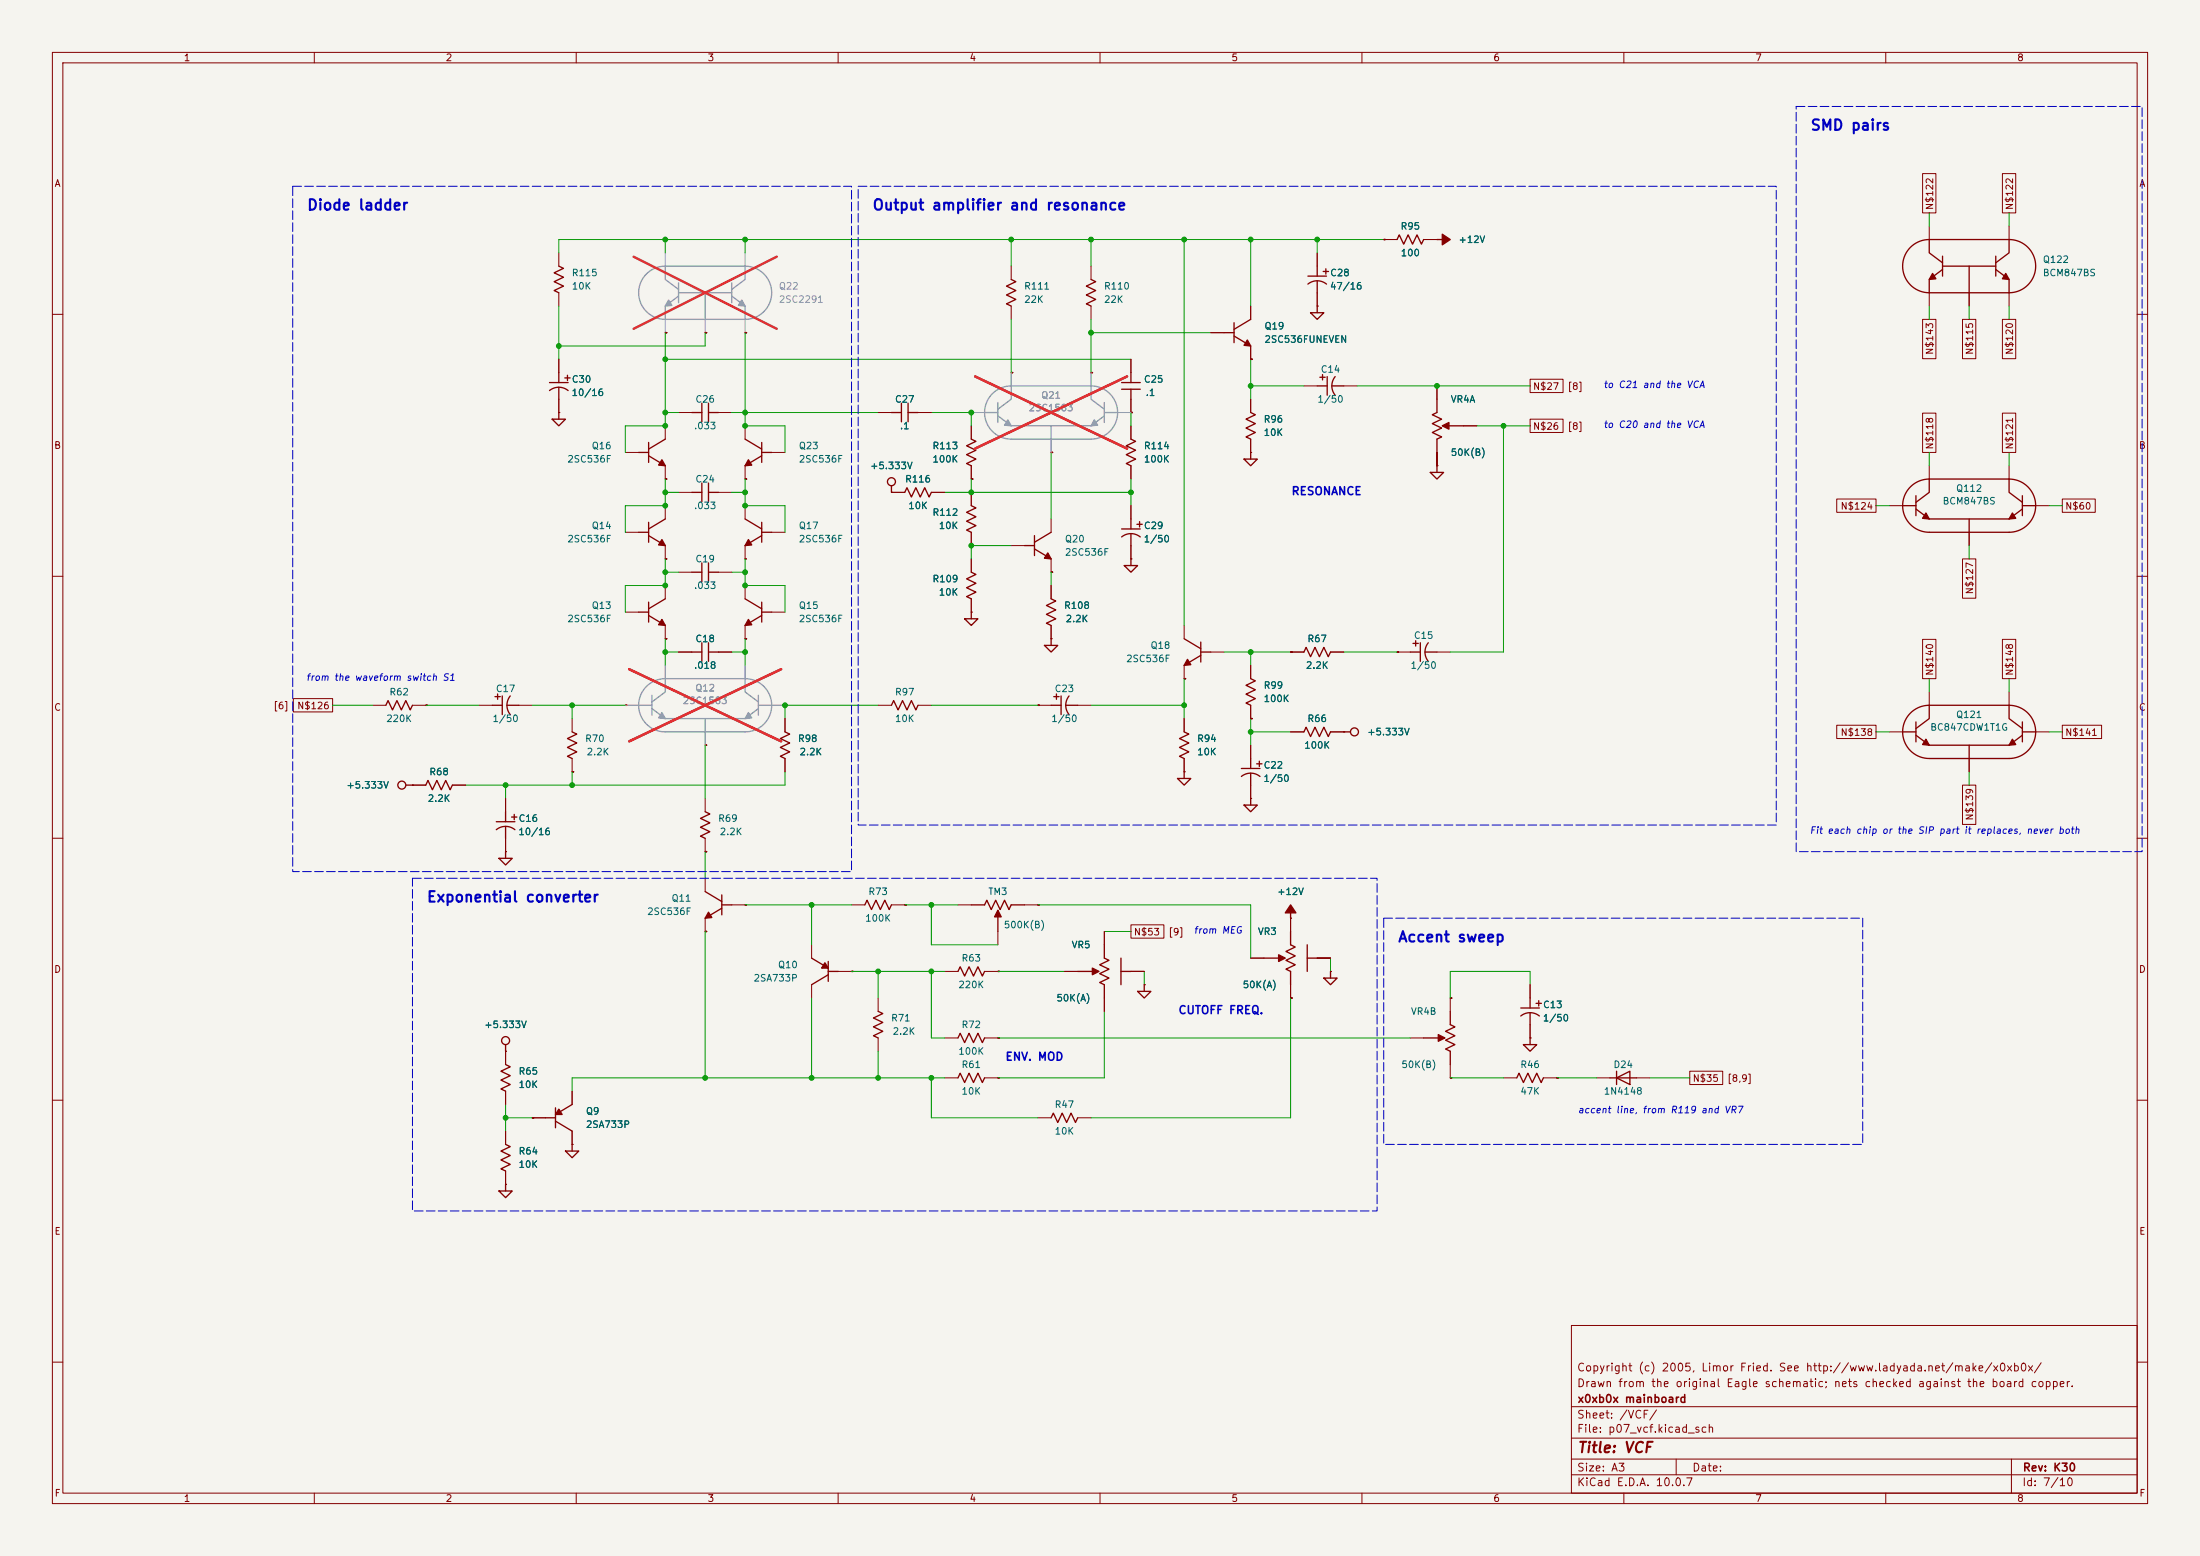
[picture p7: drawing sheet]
<svg xmlns="http://www.w3.org/2000/svg" width="420mm" height="297mm" viewBox="0 0 420 297" stroke-linecap="round" stroke-linejoin="round" font-family="sans-serif">
<path d="M0 0h420v297h-420z" fill="#f5f4ef" stroke="#f5f4ef" stroke-width=".19"/>
<g fill="none" stroke="#840000" stroke-width=".19">
<path d="M10 10h400v277h-400zM12 12h396v273h-396zM60 10v2M110 10v2M160 10v2M210 10v2M260 10v2M310 10v2M360 10v2M367 33.1h2.6v7.5h-2.6zM382.3 33.1h2.5v7.5h-2.5zM106.7 48.3v2.5"/>
<path d="M106.7 55.9v2.5M193 50.8v2.5M193 58.4v2.6M208.3 50.8v2.5M208.3 58.4v2.6M238.8 58.4v2.6M251.5 58.4h.1M251.5 48.3v2.5M251.5 55.9v2.5M264.2 45.7l.3 .1zM264.2 45.7h2.5M271.8 45.7h2.5"/>
<path d="M274.3 45.7h.1M368.3 43.2v2.5M368.3 55.9v2.5M375.9 55.9v2.5M383.5 43.2v2.5M383.5 55.9v2.5M10 60h2M106.7 78.7h.1M106.7 68.6v2.5M106.7 76.2v2.5M127 63.4l.3 .2zM129.5 78.7h2.6"/>
<path d="M134.6 63.4l.3 .2zM137.2 78.7h2.5M142.2 63.4l.3 .2zM167.6 78.7h2.6M175.3 78.7h2.5M185.4 78.7l.3 .1zM193 71.1l.3 .1zM208.3 71.1l.3 .1zM215.9 78.7l.3 .1zM215.9 68.6v2.5M215.9 76.2v2.5M231.1 63.5h2.6"/>
<path d="M238.8 68.5l.3 .1zM238.8 66v2.6M238.8 76.2v2.5M248.9 73.7h2.6M256.5 73.7h2.6M274.3 73.7v2.5M292.1 72.4h6.3v2.5h-6.3zM367 78.9h2.6v7.5h-2.6zM367 61h2.6v7.5h-2.6zM374.6 61h2.6v7.5h-2.6zM382.3 78.9h2.5v7.5h-2.5zM382.3 61h2.5v7.5h-2.5z"/>
<path d="M408 60h2M119.4 86.4h2.5M127 91.4l.3 .1zM127 81.3v2.5M127 88.9v2.5M127 96.5v2.6M129.5 94h2.6M137.2 94h2.5M142.2 91.4l.3 .1zM142.2 81.3v2.5M142.2 88.9v2.5M142.2 96.5v2.6"/>
<path d="M147.3 86.4h2.6M170.2 94h.1M170.2 94h2.5M177.8 94h2.5M185.4 91.4l.3 .1zM185.4 81.3v2.5M185.4 88.9v2.5M185.4 94v2.5M200.7 86.3l.3 .1zM200.7 99.1v2.5M215.9 81.3v2.5M215.9 88.9v2.5"/>
<path d="M215.9 96.5v2.6M238.8 86.4h.1M238.8 83.8v2.6M274.3 88.9h.1M274.3 86.4v2.5M279.4 81.3h2.5M292.1 80h6.3v2.6h-6.3zM350.6 95.2h7.5v2.6h-7.5zM360.7 96.5h2.5M368.3 88.9v2.5M383.5 88.9v2.5M388.6 96.5h2.6"/>
<path d="M393.7 95.2h6.3v2.6h-6.3zM10 110h2M119.4 116.8h2.5M119.4 101.6h2.5M127 106.6l.3 .1zM127 104.1v2.6M127 111.8v2.5M127 119.4v2.5M129.5 109.2h2.6M137.2 109.2h2.5M142.2 106.6l.2 .1zM142.2 104.1v2.6"/>
<path d="M142.2 111.8v2.5M142.2 119.4v2.5M147.3 116.8h2.6M147.3 101.6h2.6M185.4 116.8h.1M185.4 104.1l.3 .1zM185.4 101.6v2.5M185.4 106.7v2.5M185.4 114.3v2.5M193 104.1h2.6M200.7 109.2l.3 .1zM200.7 106.7v2.5"/>
<path d="M200.7 111.8v2.5M200.7 119.4v2.5M215.9 106.7h.1M215.9 104.1v2.6M226.1 119.4v2.5M374.6 106.7h2.6v7.5h-2.6zM375.9 101.6v2.5M408 110h2M56 133.3h7.5v2.6h-7.5zM71.1 134.6h2.6M78.7 134.6h2.6M81.3 134.6l.3 .1z"/>
<path d="M91.4 134.6h2.6M99.1 134.6h2.5M109.2 137.2v2.5M119.4 134.6l.3 .1zM127 121.9l.3 .1zM129.5 124.5h2.6M137.2 124.5h2.5M142.2 121.9l.3 .1zM149.9 134.6l.2 .1zM149.9 137.2v2.5M167.6 134.6h2.6M175.3 134.6h2.5"/>
<path d="M198.1 134.6l.3 .1zM198.1 134.6h2.6M200.7 121.9h.1M205.7 134.6h2.6M226.1 129.5l.3 .1zM226.1 127v2.5M226.1 137.2v2.5M231.1 124.5h2.6M238.8 137.1l.3 .1zM238.8 127v2.5M238.8 134.6v2.6M246.4 124.4l.3 .1z"/>
<path d="M246.4 124.5h2.5M246.4 139.7h2.5M254 124.5h2.5M254 139.7h2.5M256.5 139.7h.1M266.7 124.4l.3 .1zM266.7 124.5h2.5M274.3 124.5h2.6M350.6 138.4h7.5v2.6h-7.5zM360.7 139.7h2.5M367 122h2.6v7.5h-2.6zM368.3 132.1v2.5"/>
<path d="M382.3 122h2.5v7.5h-2.5zM383.5 132.1v2.5M388.6 139.7h2.6M393.7 138.4h7.5v2.6h-7.5zM10 160h2M78.7 149.9h.1M78.7 149.9h2.6M86.4 149.9h2.5M96.5 152.4v2.5M109.2 147.3l.3 .1zM109.2 144.8v2.5M134.6 142.2l.3 .1z"/>
<path d="M134.6 152.4v2.5M149.9 144.8v2.5M226.1 147.3h.1M226.1 144.8v2.5M238.8 152.4h.1M238.8 142.2v2.6M238.8 149.9v2.5M374.6 149.9h2.6v7.5h-2.6zM375.9 144.8v2.5M408 160h2M96.5 162.6h.1M96.5 160v2.6"/>
<path d="M134.6 177.7l.3 .2zM134.6 162.5l.3 .1zM134.6 160v2.6M134.6 167.6v2.6M134.6 175.3v2.5M139.7 172.7h2.5M142.2 172.7l.3 .1zM162.6 172.7h2.5M170.2 172.7h2.5M172.7 172.7l.3 .1zM182.9 172.7h2.5M190.5 177.8v2.5"/>
<path d="M195.6 172.7h2.5M198.1 172.7l.3 .1zM210.8 177.8v2.5M215.9 176.5h6.3v2.6h-6.3zM246.4 175.3h.1M246.4 175.3v2.5M154.9 180.3v2.6M154.9 188v2.5M160 185.4h2.6M162.6 185.4l.3 .1zM167.6 190.5v2.5M167.6 198.1v2.6"/>
<path d="M180.3 185.4h2.6M180.3 198.1h2.6M188 185.4h2.5M188 198.1h2.5M190.5 198.1l.3 .1zM190.5 185.4l.3 .1zM203.2 185.4h2.5M210.8 190.5v2.5M215.9 185.4h2.5M218.4 188h.1M238.8 182.9h2.5M246.4 190.4l.3 .2z"/>
<path d="M246.4 188v2.5M251.5 182.9h2.5M254 185.4h.1M269.2 198.1h2.6M276.9 190.4l.3 .2zM276.9 190.5v2.5M292.1 198.1h.1M292.1 188v2.5M292.1 195.6v2.5M10 210h2M96.5 200.7h.1M96.5 200.7v2.5"/>
<path d="M96.5 208.3v2.5M96.5 215.9v2.5M101.6 213.3l.3 .1zM101.6 213.4h2.5M109.2 218.4h.1M109.2 208.3v2.5M109.2 215.9v2.5M180.3 205.7h2.6M188 205.7h2.5M190.5 205.7l.2 .1zM198.1 213.4h2.6M205.7 213.4h2.6"/>
<path d="M276.9 205.7l.3 .1zM276.9 203.2v2.5M287 205.7h2.6M294.6 205.7h2.6M297.2 205.7l.3 .1zM304.8 205.7h2.5M312.4 205.7h2.6M322.6 204.5h6.3v2.5h-6.3zM408 210h2M96.5 226.1h.1M96.5 223.5v2.6M300 253h108v32h-108z"/>
<path d="M10 260h2M300 278.5h108M300 274.5h108M300 268.5h108M320 278.5v3M384 278.5v6.5M408 260h2M60 285v2M110 285v2M160 285v2M210 285v2M260 285v2"/>
<path d="M300 281.5h108M310 285v2M360 285v2"/>
</g>
<g fill="none" stroke="#840000" stroke-width=".25">
<path d="M106.7 50.8l.9 .4-1.8 .9 1.8 .8-1.8 .9 1.8 .8-1.8 .9 .9 .4M193 53.3l.9 .5-1.7 .8 1.7 .9-1.7 .8 1.7 .9-1.7 .8 .8 .4M208.3 53.3l.9 .5-1.8 .8 1.8 .9-1.8 .8 1.8 .9-1.8 .8 .9 .4M249.7 54.2a2.81 2.81 0 0 1 3.5 0M249.7 52.7h3.5M250.2 59.7h2.5l-1.2 1.3zM251.5 50.8v1.9M251.5 53.6v2.3M251.5 58.4v1.3M252.6 51.8h1M253.1 51.3v1M266.7 45.7l.4-.9 .9 1.8 .8-1.8 .9 1.8 .8-1.8 .9 1.8 .4-.9"/>
<path d="M274.3 45.7h1M368.3 45.7a5.1 5.1 0 0 0-5.1 5.1 5.1 5.1 0 0 0 5.1 5.1M368.3 45.7v2.6l2.5 1.9M368.3 45.7h15.2M368.3 55.9h15.2M370.8 51.4l-2.5 1.9v2.6M370.8 48.9v3.8M370.8 50.8h10.2M375.9 50.8v5.1M381 51.4l2.5 1.9v2.6M381 48.9v3.8M383.5 45.7v2.6l-2.5 1.9"/>
<path d="M383.5 45.7a5.1 5.1 0 0 1 5.1 5.1 5.1 5.1 0 0 1-5.1 5.1M104.9 74.5a2.81 2.81 0 0 1 3.6 0M104.9 73h3.6M106.7 71.1v1.9M106.7 73.9v2.3M106.7 78.7v1.3M107.8 72.1h1M108.3 71.6v1M132.1 78.7h1.9M134 77v3.5M135.3 78.7h1.9M135.3 77v3.5"/>
<path d="M170.2 78.7h1.9M172.1 77v3.5M173.4 78.7h1.9M173.4 77v3.5M214.1 73h3.6M214.1 74.3h3.6M215.9 71.1v1.9M215.9 74.3v1.9M233.7 63.5h1.9M235.6 61.6v3.8M235.6 64.1l3.2 1.9M238.8 78.7l.8 .5-1.7 .8 1.7 .9-1.7 .8 1.7 .9-1.7 .8 .9 .4"/>
<path d="M238.8 61l-3.2 1.9M251.5 73.7h1.9M252 72h1M252.5 71.5v1M253.4 71.9v3.5M254.3 73.7h2.2M254.9 71.9a2.81 2.81 0 0 0 0 3.5M274.3 76.2v2.5l-.9 .5 1.8 .8-1.8 .9 1.8 .8-1.8 .9 1.8 .8-.9 .4v2.6M105.4 80h2.5l-1.2 1.3zM121.9 86.4h1.9M123.8 84.5v3.8M123.8 99.7v3.8"/>
<path d="M123.8 87l3.2 1.9M127 99.1l-3.2 1.9M127 83.8l-3.2 1.9M132.1 94h1.9M134 92.2v3.6M135.3 92.2v3.6M135.3 94h1.9M142.2 99.1l3.2 1.9M142.2 83.8l3.2 1.9M145.4 84.5v3.8M145.4 99.7v3.8M145.4 86.4h1.9"/>
<path d="M145.4 87l-3.2 1.9M170.2 92.7v1.3M172.7 94l.4-.9 .9 1.8 .8-1.8 .9 1.8 .8-1.8 .9 1.8 .4-.9M185.4 83.8l.9 .4-1.8 .9 1.8 .8-1.8 .9 1.8 .8-1.8 .9 .9 .4M185.4 96.5l.9 .4-1.8 .9 1.8 .8-1.8 .9 1.8 .8-1.8 .9 .9 .4M215.9 83.8l.9 .4-1.8 .9 1.8 .8-1.8 .9 1.8 .8-1.8 .9 .9 .4M215.9 99.1v1.9M217.6 99.6v1M237.5 87.6h2.5l-1.2 1.3zM238.8 86.4v1.2M273 90.2h2.6l-1.3 1.2zM274.3 88.9v1.3"/>
<path d="M276.4 81.3h3M363.2 96.5h2.6M365.8 94.6v3.8M365.8 97.2l2.5 1.9h15.2l2.6-1.9M368.3 91.4v2.6l-2.5 1.9M368.3 91.4a5.1 5.1 0 0 0-5.1 5.1 5.1 5.1 0 0 0 5.1 5.1h15.2a5.1 5.1 0 0 0 5.1-5.1 5.1 5.1 0 0 0-5.1-5.1M368.3 91.4h15.2M375.9 99.1v2.5M383.5 91.4v2.6l2.6 1.9M386.1 94.6v3.8M386.1 96.5h2.5M121.9 101.6h1.9"/>
<path d="M121.9 116.8h1.9M123.8 114.9v3.8M123.8 117.5l3.2 1.9M123.8 102.2l3.2 1.9M127 114.3l-3.2 1.9M132.1 109.2h1.9M134 107.4v3.6M135.3 107.4v3.6M135.3 109.2h1.9M142.2 114.3l3.2 1.9M145.4 101.6h1.9M145.4 116.8h1.9"/>
<path d="M145.4 114.9v3.8M145.4 117.5l-3.2 1.9M145.4 102.2l-3.2 1.9M184.1 118.1h2.6l-1.3 1.3zM185.4 109.2l.9 .4-1.8 .9 1.8 .8-1.8 .9 1.8 .8-1.8 .9 .9 .4M185.4 116.8v1.3M195.6 104.1h1.9M197.5 102.2v3.8M197.5 104.8l3.2 1.9M200.7 114.3l.8 .4-1.7 .9 1.7 .8-1.7 .9 1.7 .8-1.7 .9 .9 .4M200.7 101.6l-3.2 1.9M214.1 102.5a2.81 2.81 0 0 1 3.6 0"/>
<path d="M214.1 101h3.6M214.6 108h2.6l-1.3 1.2zM215.9 101.9v2.2M215.9 106.7v1.3M217 100.1h1.1M73.7 134.6l.4-.9 .8 1.8 .9-1.8 .8 1.8 .9-1.8 .8 1.8 .4-.9M94 134.6h1.9M94.5 133h1M95 132.5v1M95.9 132.8v3.6M96.8 134.6h2.3M97.4 132.8a2.81 2.81 0 0 0 0 3.6"/>
<path d="M109.2 139.7l.9 .4-1.8 .9 1.8 .8-1.8 .9 1.8 .8-1.8 .9 .9 .4M132.1 124.5h1.9M134 122.7v3.5M135.3 124.5h1.9M135.3 122.7v3.5M149.9 139.7l.8 .4-1.7 .9 1.7 .8-1.7 .9 1.7 .8-1.7 .9 .9 .4M170.2 134.6l.4-.9 .8 1.8 .9-1.8 .8 1.8 .9-1.8 .8 1.8 .5-.9M199.4 123.2h2.5l-1.2 1.3zM200.7 134.6h1.9M200.7 121.9v1.3M201.2 133h1M201.7 132.5v1"/>
<path d="M202.6 132.8v3.6M203.5 134.6h2.2M204.1 132.8a2.81 2.81 0 0 0 0 3.6M226.1 139.7l.8 .4-1.7 .9 1.7 .8-1.7 .9 1.7 .8-1.7 .9 .9 .4M226.1 121.9l3.1 1.9M229.2 124.5h1.9M229.2 122.6v3.8M229.2 125.1l-3.1 1.9M238.8 129.5l.8 .5-1.7 .8 1.7 .9-1.7 .8 1.7 .9-1.7 .8 .9 .4M248.9 124.5l.4-.9 .9 1.7 .8-1.7 .9 1.7 .8-1.7 .9 1.7 .4-.8M248.9 139.7l.4-.9 .9 1.8 .8-1.8 .9 1.8 .8-1.8 .9 1.8 .4-.9M256.5 139.7h1.3"/>
<path d="M269.2 124.5h1.9M269.7 122.8h1.1M270.3 122.3v1M271.1 122.7v3.5M272 124.5h2.3M272.7 122.7a2.81 2.81 0 0 0 0 3.5M363.2 139.7h2.6M365.8 137.8v3.8M368.3 134.6v2.6l-2.5 1.9M368.3 134.6a5.1 5.1 0 0 0-5.1 5.1 5.1 5.1 0 0 0 5.1 5.1h15.2a5.1 5.1 0 0 0 5.1-5.1 5.1 5.1 0 0 0-5.1-5.1M368.3 134.6h15.2M383.5 134.6v2.6l2.6 1.9"/>
<path d="M386.1 139.7h2.5M386.1 137.8v3.8M77.5 149.9h1.2M81.3 149.9l.4-.9 .8 1.7 .9-1.7 .8 1.7 .9-1.7 .8 1.7 .5-.8M94.7 158.4a2.81 2.81 0 0 1 3.6 0M94.7 156.8h3.6M96.5 154.9v1.9M96.5 157.7v2.3M97.7 156h1M98.2 155.4v1.1M134.6 154.9l.9 .5-1.8 .8 1.8 .9-1.8 .8 1.8 .9-1.8 .8 .9 .4M224.8 148.6h2.5l-1.2 1.3z"/>
<path d="M226.1 147.3v1.3M237 148.2a2.81 2.81 0 0 1 3.5 0M237 146.7h3.5M237.5 153.7h2.5l-1.2 1.2zM238.8 144.8v1.9M238.8 147.6v2.3M238.8 152.4v1.3M239.9 145.8h1M240.4 145.3v1M365.8 140.3l2.5 1.9h15.2l2.6-1.9M375.9 142.2v2.6M95.2 163.8h2.6l-1.3 1.3z"/>
<path d="M96.5 162.6v1.2M134.6 170.2l3.2 1.9M137.8 170.8v3.8M137.8 173.4l-3.2 1.9M137.8 172.7h1.9M165.1 172.7l.4-.9 .9 1.8 .8-1.8 .9 1.8 .8-1.8 .9 1.8 .4-.9M185.4 172.7h2.6l.4-.9 .8 1.8 .9-1.8 .8 1.8 .9-1.8 .8 1.8 .4-.9h2.6M190.5 174.8v3M246.4 177.8v2.5l.9 .5-1.8 .8 1.8 .9-1.8 .8 1.8 .9-1.8 .8 .9 .4v2.6M246.4 174.2v1.1M96.5 199.4v1.3M154.9 182.9l3.2 1.9"/>
<path d="M158.1 183.5v3.8M158.1 186.1l-3.2 1.9M158.1 185.4h1.9M167.6 193l.9 .5-1.7 .8 1.7 .9-1.7 .8 1.7 .9-1.7 .8 .8 .4M182.9 198.1l.4-.9 .8 1.8 .9-1.8 .8 1.8 .9-1.8 .8 1.8 .5-.9M182.9 185.4l.4-.9 .8 1.8 .9-1.8 .8 1.8 .9-1.8 .8 1.8 .5-.9M205.7 185.4h3.1M210.8 180.3v2.6l.9 .4-1.8 .9 1.8 .8-1.8 .8 1.8 .9-1.8 .8 .9 .5v2.5M214 185.4h1.9M214 182.9v5.1M217.2 189.2h2.5l-1.3 1.3zM218.4 188v1.2"/>
<path d="M241.3 182.9h3M249.6 182.9h1.9M249.6 180.3v5.1M252.7 186.7h2.6l-1.3 1.3zM254 185.4v1.3M271.8 198.1h3M276.9 193v2.6l.8 .4-1.7 .9 1.7 .8-1.7 .8 1.7 .9-1.7 .8 .9 .5v2.5M290.3 193.9a2.81 2.81 0 0 1 3.6 0M290.3 192.4h3.6M290.8 199.4h2.6l-1.3 1.3zM292.1 190.5v1.9M292.1 193.3v2.3"/>
<path d="M292.1 198.1v1.3M293.2 191.5h1.1M293.8 191v1M96.5 203.2l.9 .4-1.8 .9 1.8 .8-1.8 .9 1.8 .8-1.8 .9 .9 .4M96.5 218.4l.9 .5-1.8 .8 1.8 .9-1.8 .8 1.8 .8-1.8 .9 .9 .4M104.1 213.4h1.9M106 211.5v3.8M106 214l3.2 1.9M107.9 219.7h2.6l-1.3 1.3zM109.2 210.8l-3.2 1.9M109.2 218.4v1.3M182.9 205.7l.4-.8 .8 1.7 .9-1.7 .8 1.7 .9-1.7 .8 1.7 .5-.9"/>
<path d="M200.7 213.4l.4-.9 .8 1.7 .9-1.7 .8 1.7 .9-1.7 .8 1.7 .4-.8M289.6 205.7l.4-.8 .8 1.7 .9-1.7 .8 1.7 .9-1.7 .8 1.7 .4-.9M307.3 205.7h5.1M308.6 205.7l2.5-1.2v2.5zM308.6 204.5v2.5M95.2 227.3h2.6l-1.3 1.3zM96.5 226.1v1.2"/>
<circle cx="170.2" cy="91.9" r=".76"/>
<circle cx="258.6" cy="139.7" r=".76"/>
<circle cx="76.7" cy="149.9" r=".76"/>
<circle cx="96.5" cy="198.6" r=".76"/>
</g>
<g fill="#840000" stroke="#840000" stroke-width=".25">
<path d="M106.7 211.7l.6 1h-1.3z"/>
<path d="M135.3 174.1l.6 1-1.3 .2z"/>
<path d="M157.5 183.8l.6 1h-1.3z"/>
<path d="M274.6 197.5l1.2 .6-1.2 .7z"/>
<path d="M367.7 141.1l.6 1.1-1.3-.1z"/>
<path d="M384.2 141.1l.6 1-1.3 .1z"/>
<path d="M367.7 97.9l.6 1.2-1.3-.2z"/>
<path d="M384.2 97.9l.6 1-1.3 .2z"/>
<path d="M368.9 52.2l.7 1-1.3 .1z"/>
<path d="M382.9 52.2l.6 1.1-1.2-.1z"/>
<path d="M275.3 44.7l1.6 1-1.6 1z"/>
<path d="M275.3 81.3l1.3-.7v1.3z"/>
<path d="M126.4 118.2l.6 1.2-1.3-.1z"/>
<path d="M142.9 118.2l.6 1.1-1.3 .1z"/>
<path d="M126.4 103l.6 1.1-1.3-.1z"/>
<path d="M142.9 103l.6 1-1.3 .1z"/>
<path d="M126.4 87.8l.6 1.1-1.3-.1z"/>
<path d="M142.9 87.8l.6 1-1.3 .1z"/>
<path d="M246.4 172.7l1 1.5h-2z"/>
<path d="M200 105.5l.7 1.2-1.3-.1z"/>
<path d="M244.1 182.2l1.3 .7-1.3 .6z"/>
<path d="M226.7 125.9l.6 1-1.2 .1z"/>
<path d="M208.5 184.8l1.3 .6-1.3 .7z"/>
<path d="M238.1 64.9l.7 1.1-1.3-.1z"/>
<path d="M190.5 173.7l.6 1.3h-1.2z"/>
</g>
<g fill="none" stroke="#9c9b98" stroke-width=".25">
<path d="M127 50.8a5.1 5.1 0 0 0-5.1 5.1 5.1 5.1 0 0 0 5.1 5.1M127 50.8v2.5l2.5 1.9M127 50.8h15.2M129.5 56.5l-2.5 1.9v2.6M129.5 54v3.8M129.5 55.9h10.2M134.6 55.9v5.1M139.7 56.5l2.5 1.9v2.6M139.7 54v3.8M142.2 50.8v2.5l-2.5 1.9M142.2 50.8a5.1 5.1 0 0 1 5.1 5.1 5.1 5.1 0 0 1-5.1 5.1M127 61h15.2"/>
<path d="M188 78.7h2.5M190.5 76.8v3.8M190.5 79.4l2.5 1.9h15.3l2.5-1.9M193 73.7v2.5l-2.5 1.9M193 73.7a5.1 5.1 0 0 0-5 5 5.1 5.1 0 0 0 5 5.1h15.3a5.1 5.1 0 0 0 5.1-5.1 5.1 5.1 0 0 0-5.1-5M193 73.7h15.3M208.3 73.7v2.5l2.5 1.9M210.8 78.7h2.6M210.8 76.8v3.8M200.7 81.3v2.5M121.9 134.6h2.6M124.5 132.7v3.8"/>
<path d="M124.5 135.3l2.5 1.9h15.2l2.6-1.9M127 129.5v2.6l-2.5 1.9M127 129.5a5.1 5.1 0 0 0-5.1 5.1 5.1 5.1 0 0 0 5.1 5.1h15.2a5.1 5.1 0 0 0 5.1-5.1 5.1 5.1 0 0 0-5.1-5.1M127 129.5h15.2M134.6 137.2v2.5M142.2 129.5v2.6l2.6 1.9M144.8 134.6h2.5M144.8 132.7v3.8"/>
</g>
<g fill="#9c9b98" stroke="#9c9b98" stroke-width=".25">
<path d="M126.4 136l.6 1.2-1.3-.2z"/>
<path d="M142.9 136l.6 1-1.3 .2z"/>
<path d="M127.6 57.3l.7 1-1.3 .1z"/>
<path d="M141.6 57.3l.6 1.1-1.2-.1z"/>
<path d="M192.4 80.1l.6 1.2-1.2-.1z"/>
<path d="M208.9 80.1l.6 1.1-1.2 .1z"/>
</g>
<g fill="none" stroke="#9c9b98" stroke-width=".19">
<path d="M127 48.3v2.5M142.2 48.3v2.5M127 61v2.5M134.6 61v2.5M142.2 61v2.5M185.4 78.7h2.6M193 71.1v2.6M208.3 71.1v2.6M213.4 78.7h2.5M200.7 83.8v2.6M119.4 134.6h2.5M127 127v2.5"/>
<path d="M134.6 139.7v2.5M142.2 127v2.5M147.3 134.6h2.6"/>
</g>
<path d="M121 49l27.3 13.8M148.3 49l-27.3 13.8M186.2 71.9l29 13.7M215.2 71.9l-29 13.7M120.1 127.7l29 13.8M149.1 127.7l-29 13.8" fill="none" stroke="#e12e31" stroke-width=".46"/>
<g fill="none" stroke="#009600" stroke-width=".19">
<path d="M106.7 58.4v10.2M127 45.7v2.6M142.2 45.7v2.6M193 45.7v5.1M208.3 45.7v5.1M226.1 45.7v73.7M238.8 45.7v12.7M251.5 45.7v2.6M264.2 45.7h-157.5v2.6M368.3 40.6v2.6M368.3 58.4v2.6M375.9 58.4v2.6"/>
<path d="M383.5 40.6v2.6M383.5 58.4v2.6M127 63.5v17.8h-7.6v5.1M127 78.7h2.5M127 68.6h88.9M134.6 63.5v2.5h-27.9M139.7 78.7h27.9M142.2 63.5v17.8h7.7v5.1M177.8 78.7h7.6v2.6M193 61v10.1M208.3 61v10.1M208.3 63.5h22.8"/>
<path d="M215.9 78.7v2.6M238.8 73.7h10.1M238.8 68.6v7.6M259.1 73.7h33M127 91.4v5.1h-7.6v5.1M127 94h2.5M139.7 94h2.5M142.2 91.4v5.1h7.7v5.1M180.3 94h35.6M185.4 91.4v2.6M200.7 86.4v12.7M215.9 91.4v5.1"/>
<path d="M281.9 81.3h10.2M287 81.3v43.2h-10.1M358.1 96.5h2.6M368.3 86.4v2.5M383.5 86.4v2.5M391.2 96.5h2.5M127 106.7v5.1h-7.6v5M127 109.2h2.5M139.7 109.2h2.5M142.2 106.7v5.1h7.7v5M193 104.1h-7.6v2.6M200.7 109.2v2.6"/>
<path d="M375.9 104.1v2.6M63.5 134.6h7.6M81.3 134.6h10.1M101.6 134.6h17.8M109.2 134.6v2.6M127 121.9v5.1M127 124.5h2.5M139.7 124.5h2.5M142.2 121.9v5.1M167.6 134.6h-17.7v2.6M177.8 134.6h20.3M208.3 134.6h17.8"/>
<path d="M226.1 129.5v7.7M233.7 124.5h12.7M238.8 124.5v2.5M238.8 137.2v5M238.8 139.7h7.6M256.5 124.5h10.2M358.1 139.7h2.6M368.3 129.5v2.6M383.5 129.5v2.6M391.2 139.7h2.5M96.5 149.9v2.5M109.2 147.3v2.6"/>
<path d="M134.6 142.2v10.2M149.9 147.3v2.6h-61M375.9 147.3v2.6M134.6 162.6v5M134.6 177.8v27.9M142.2 172.7h20.4M154.9 172.7v7.6M172.7 172.7h10.2M177.8 172.7v7.6h12.7M198.1 172.7h40.7v10.2M210.8 177.8h5.1M154.9 190.5v15.2"/>
<path d="M162.6 185.4h17.7M167.6 185.4v5.1M177.8 185.4v12.7h2.5M190.5 185.4h12.7M190.5 198.1h78.7M210.8 193v12.7h-20.3M218.4 185.4v2.6M246.4 190.5v22.9h-38.1M254 182.9v2.5M292.1 188v-2.6h-15.2v5.1M96.5 210.8v5.1M96.5 213.4h5.1"/>
<path d="M167.6 200.7v5M177.8 205.7v7.7h20.3M180.3 205.7h-71.1v2.6M276.9 205.7h10.1M297.2 205.7h7.6M315 205.7h7.6"/>
</g>
<path d="M55.9 35.6h106.7v130.8h-106.7zM163.8 35.6h175.3v121.9h-175.3zM342.9 20.3h66v142.3h-66zM78.7 167.6h184.2v63.5h-184.2zM264.2 175.3h91.4v43.1h-91.4z" fill="none" stroke="#0000c2" stroke-width=".19" stroke-dasharray="1.7 .6"/>
<g fill="#009600" stroke="#009600" stroke-width=".19">
<circle cx="96.5" cy="213.4" r=".46"/>
<circle cx="134.6" cy="205.7" r=".46"/>
<circle cx="185.4" cy="94" r=".46"/>
<circle cx="185.4" cy="78.7" r=".46"/>
<circle cx="226.1" cy="134.6" r=".46"/>
<circle cx="185.4" cy="104.1" r=".46"/>
<circle cx="154.9" cy="172.7" r=".46"/>
<circle cx="154.9" cy="205.7" r=".46"/>
<circle cx="167.6" cy="185.4" r=".46"/>
<circle cx="167.6" cy="205.7" r=".46"/>
<circle cx="177.8" cy="205.7" r=".46"/>
<circle cx="177.8" cy="172.7" r=".46"/>
<circle cx="177.8" cy="185.4" r=".46"/>
<circle cx="106.7" cy="66" r=".46"/>
<circle cx="127" cy="45.7" r=".46"/>
<circle cx="127" cy="68.6" r=".46"/>
<circle cx="127" cy="78.7" r=".46"/>
<circle cx="127" cy="81.3" r=".46"/>
<circle cx="127" cy="94" r=".46"/>
<circle cx="127" cy="96.5" r=".46"/>
<circle cx="142.2" cy="45.7" r=".46"/>
<circle cx="142.2" cy="78.7" r=".46"/>
<circle cx="142.2" cy="81.3" r=".46"/>
<circle cx="142.2" cy="94" r=".46"/>
<circle cx="142.2" cy="96.5" r=".46"/>
<circle cx="127" cy="111.8" r=".46"/>
<circle cx="127" cy="109.2" r=".46"/>
<circle cx="142.2" cy="124.5" r=".46"/>
<circle cx="149.9" cy="134.6" r=".46"/>
<circle cx="127" cy="124.5" r=".46"/>
<circle cx="142.2" cy="109.2" r=".46"/>
<circle cx="142.2" cy="111.8" r=".46"/>
<circle cx="96.5" cy="149.9" r=".46"/>
<circle cx="109.2" cy="149.9" r=".46"/>
<circle cx="109.2" cy="134.6" r=".46"/>
<circle cx="215.9" cy="94" r=".46"/>
<circle cx="193" cy="45.7" r=".46"/>
<circle cx="208.3" cy="45.7" r=".46"/>
<circle cx="226.1" cy="45.7" r=".46"/>
<circle cx="238.8" cy="45.7" r=".46"/>
<circle cx="238.8" cy="73.7" r=".46"/>
<circle cx="251.5" cy="45.7" r=".46"/>
<circle cx="208.3" cy="63.5" r=".46"/>
<circle cx="238.8" cy="124.5" r=".46"/>
<circle cx="238.8" cy="139.7" r=".46"/>
<circle cx="274.3" cy="73.7" r=".46"/>
<circle cx="287" cy="81.3" r=".46"/>
</g>
<g font-size="2" fill="#0000c2">
<text x="345.5" y="25.4">SMD pairs</text>
<text x="58.5" y="40.6">Diode ladder</text>
<text x="166.4" y="40.6">Output amplifier and resonance</text>
<text x="81.3" y="172.7">Exponential converter</text>
<text x="266.8" y="180.3">Accent sweep</text>
</g>
<text font-size="2" fill="#840000" x="301" y="277.8">Title: VCF</text>
<g font-size="1.5" fill="#0000c2">
<text x="246.4" y="94.9">RESONANCE</text>
<text x="224.8" y="193.9">CUTOFF FREQ.</text>
<text x="191.8" y="202.8">ENV. MOD</text>
</g>
<g font-size="1.5" fill="#840000">
<text x="300.9" y="262.1">Copyright (c) 2005, Limor Fried. See http://www.ladyada.net/make/x0xb0x/</text>
<text x="300.9" y="265.1">Drawn from the original Eagle schematic; nets checked against the board copper.</text>
<text x="301" y="268.1">x0xb0x mainboard</text>
<text x="300.9" y="273.8">File: p07_vcf.kicad_sch</text>
<text x="300.9" y="271.1">Sheet: /VCF/</text>
<text x="300.9" y="281.2">Size: A3</text>
<text x="322.9" y="281.2">Date:</text>
<text x="386" y="281.2">Rev: K30</text>
<text x="300.9" y="284">KiCad E.D.A. 10.0.7</text>
<text x="385.9" y="284">Id: 7/10</text>
</g>
<g font-size="1.3" fill="#840000">
<text x="35" y="12">1</text>
<text x="85" y="12">2</text>
<text x="135" y="12">3</text>
<text x="185" y="12">4</text>
<text x="235" y="12">5</text>
<text x="285" y="12">6</text>
<text x="335" y="12">7</text>
<text x="385" y="12">8</text>
<text x="10.3" y="36">A</text>
<text x="408.3" y="36">A</text>
<text x="369.4" y="40.2" transform="rotate(-90 369.4 40.2)">N$122</text>
<text x="384.6" y="40.2" transform="rotate(-90 384.6 40.2)">N$122</text>
<text x="369.4" y="67.8" transform="rotate(-90 369.4 67.8)">N$143</text>
<text x="377" y="67.8" transform="rotate(-90 377 67.8)">N$115</text>
<text x="384.6" y="67.8" transform="rotate(-90 384.6 67.8)">N$120</text>
<text x="292.5" y="74.7">N$27</text>
<text x="299.1" y="74.7">[8]</text>
<text x="292.5" y="82.3">N$26</text>
<text x="299.1" y="82.3">[8]</text>
<text x="10.2" y="86">B</text>
<text x="369.4" y="85.9" transform="rotate(-90 369.4 85.9)">N$118</text>
<text x="384.6" y="85.9" transform="rotate(-90 384.6 85.9)">N$121</text>
<text x="408.2" y="86">B</text>
<text x="351.3" y="97.6">N$124</text>
<text x="394.1" y="97.6">N$60</text>
<text x="377" y="113.6" transform="rotate(-90 377 113.6)">N$127</text>
<text x="369.4" y="129.1" transform="rotate(-90 369.4 129.1)">N$140</text>
<text x="384.6" y="129.1" transform="rotate(-90 384.6 129.1)">N$148</text>
<text x="10.2" y="136">C</text>
<text x="52.1" y="135.7">[6]</text>
<text x="56.6" y="135.7">N$126</text>
<text x="408.2" y="136">C</text>
<text x="351.3" y="140.8">N$138</text>
<text x="394.1" y="140.8">N$141</text>
<text x="377" y="156.7" transform="rotate(-90 377 156.7)">N$139</text>
<text x="216.3" y="178.9">N$53</text>
<text x="222.9" y="178.9">[9]</text>
<text x="10.2" y="186">D</text>
<text x="408.2" y="186">D</text>
<text x="323" y="206.8">N$35</text>
<text x="329.6" y="206.8">[8,9]</text>
<text x="10.3" y="236">E</text>
<text x="408.3" y="236">E</text>
<text x="10.3" y="286">F</text>
<text x="35" y="287">1</text>
<text x="85" y="287">2</text>
<text x="135" y="287">3</text>
<text x="185" y="287">4</text>
<text x="235" y="287">5</text>
<text x="285" y="287">6</text>
<text x="335" y="287">7</text>
<text x="385" y="287">8</text>
<text x="408.3" y="286">F</text>
</g>
<g font-size="1.3" fill="#006464">
<text x="267.3" y="44.1">R95</text>
<text x="278.3" y="46.7">+12V</text>
<text x="109" y="53">R115</text>
<text x="253.8" y="53">C28</text>
<text x="267.3" y="49.2">100</text>
<text x="389.9" y="50.5">Q122</text>
<text x="389.9" y="53">BCM847BS</text>
<text x="109" y="55.6">10K</text>
<text x="195.4" y="55.6">R111</text>
<text x="195.4" y="58.1">22K</text>
<text x="210.6" y="55.6">R110</text>
<text x="210.6" y="58.1">22K</text>
<text x="253.8" y="55.6">47/16</text>
<text x="241.3" y="63.2">Q19</text>
<text x="241.3" y="65.7">2SC536FUNEVEN</text>
<text x="252" y="71.4">C14</text>
<text x="109" y="75.9">10/16</text>
<text x="109" y="73.4">C30</text>
<text x="132.6" y="77.2">C26</text>
<text x="170.7" y="77.2">C27</text>
<text x="218.3" y="73.4">C25</text>
<text x="218.6" y="75.9">.1</text>
<text x="251.4" y="77.2">1/50</text>
<text x="276.8" y="77.2">VR4A</text>
<text x="132.4" y="82.2">.033</text>
<text x="171.7" y="82.2">.1</text>
<text x="241.1" y="81">R96</text>
<text x="241.1" y="83.5">10K</text>
<text x="108.2" y="88.6">2SC536F</text>
<text x="112.9" y="86.1">Q16</text>
<text x="152.4" y="86.1">Q23</text>
<text x="152.4" y="88.6">2SC536F</text>
<text x="166" y="89.9">+5.333V</text>
<text x="177.9" y="86.1">R113</text>
<text x="177.9" y="88.6">100K</text>
<text x="218.3" y="86.1">R114</text>
<text x="218.3" y="88.6">100K</text>
<text x="276.8" y="87.3">50K(B)</text>
<text x="132.6" y="92.4">C24</text>
<text x="172.7" y="92.4">R116</text>
<text x="373.3" y="94.2">Q112</text>
<text x="112.9" y="101.3">Q14</text>
<text x="132.4" y="97.5">.033</text>
<text x="152.4" y="101.3">Q17</text>
<text x="173.3" y="97.5">10K</text>
<text x="177.9" y="98.8">R112</text>
<text x="179.1" y="101.3">10K</text>
<text x="218.3" y="101.3">C29</text>
<text x="370.7" y="96.6">BCM847BS</text>
<text x="108.2" y="103.8">2SC536F</text>
<text x="132.6" y="107.6">C19</text>
<text x="152.4" y="103.8">2SC536F</text>
<text x="203.2" y="103.8">Q20</text>
<text x="203.2" y="106.4">2SC536F</text>
<text x="218.2" y="103.8">1/50</text>
<text x="132.4" y="112.7">.033</text>
<text x="177.9" y="111.5">R109</text>
<text x="179.1" y="114">10K</text>
<text x="108.2" y="119.1">2SC536F</text>
<text x="112.9" y="116.5">Q13</text>
<text x="152.4" y="116.5">Q15</text>
<text x="152.4" y="119.1">2SC536F</text>
<text x="203" y="116.5">R108</text>
<text x="203.3" y="119.1">2.2K</text>
<text x="132.6" y="122.9">C18</text>
<text x="219.5" y="124.2">Q18</text>
<text x="249.5" y="122.9">R67</text>
<text x="269.8" y="122.2">C15</text>
<text x="132.4" y="128">.018</text>
<text x="214.9" y="126.7">2SC536F</text>
<text x="241.1" y="131.8">R99</text>
<text x="249.2" y="128">2.2K</text>
<text x="269.2" y="128">1/50</text>
<text x="74.2" y="133">R62</text>
<text x="94.5" y="132.4">C17</text>
<text x="170.7" y="133">R97</text>
<text x="201.2" y="132.4">C23</text>
<text x="241.1" y="134.3">100K</text>
<text x="373.3" y="137.4">Q121</text>
<text x="73.6" y="138.1">220K</text>
<text x="93.9" y="138.1">1/50</text>
<text x="111.6" y="141.9">R70</text>
<text x="152.2" y="141.9">R98</text>
<text x="170.7" y="138.1">10K</text>
<text x="200.6" y="138.1">1/50</text>
<text x="228.4" y="141.9">R94</text>
<text x="248.9" y="143.2">100K</text>
<text x="249.5" y="138.1">R66</text>
<text x="260.9" y="140.7">+5.333V</text>
<text x="368.4" y="139.8">BC847CDW1T1G</text>
<text x="81.8" y="148.3">R68</text>
<text x="111.9" y="144.5">2.2K</text>
<text x="152.5" y="144.5">2.2K</text>
<text x="228.4" y="144.5">10K</text>
<text x="241.1" y="149.6">1/50</text>
<text x="241.1" y="147">C22</text>
<text x="66" y="150.8">+5.333V</text>
<text x="81.5" y="153.4">2.2K</text>
<text x="98.8" y="159.7">10/16</text>
<text x="98.9" y="157.2">C16</text>
<text x="137" y="157.2">R69</text>
<text x="137.3" y="159.7">2.2K</text>
<text x="128.1" y="172.4">Q11</text>
<text x="165.7" y="171.1">R73</text>
<text x="188.6" y="171.1">TM3</text>
<text x="243.7" y="171.1">+12V</text>
<text x="123.4" y="175">2SC536F</text>
<text x="165.1" y="176.2">100K</text>
<text x="191.5" y="177.5">500K(B)</text>
<text x="240" y="178.8">VR3</text>
<text x="148.4" y="185.1">Q10</text>
<text x="183.4" y="183.8">R63</text>
<text x="204.5" y="181.3">VR5</text>
<text x="143.8" y="187.7">2SA733P</text>
<text x="182.8" y="188.9">220K</text>
<text x="201.6" y="191.5">50K(A)</text>
<text x="237.1" y="188.9">50K(A)</text>
<text x="92.3" y="196.5">+5.333V</text>
<text x="170" y="195.3">R71</text>
<text x="170.3" y="197.8">2.2K</text>
<text x="183.4" y="196.5">R72</text>
<text x="269.2" y="194">VR4B</text>
<text x="294.4" y="195.3">1/50</text>
<text x="294.5" y="192.7">C13</text>
<text x="182.8" y="201.6">100K</text>
<text x="98.9" y="205.4">R65</text>
<text x="98.9" y="208">10K</text>
<text x="183.4" y="204.2">R61</text>
<text x="183.4" y="209.2">10K</text>
<text x="267.4" y="204.2">50K(B)</text>
<text x="290.1" y="204.2">R46</text>
<text x="290.1" y="209.2">47K</text>
<text x="306.1" y="209.2">1N4148</text>
<text x="307.9" y="204.2">D24</text>
<text x="111.7" y="213.1">Q9</text>
<text x="111.7" y="215.6">2SA733P</text>
<text x="201.2" y="211.8">R47</text>
<text x="98.9" y="220.7">R64</text>
<text x="201.2" y="216.9">10K</text>
<text x="98.9" y="223.2">10K</text>
</g>
<g font-size="1.3" fill="#939391">
<text x="148.6" y="55.6">Q22</text>
<text x="148.6" y="58.1">2SC2291</text>
<text x="198.7" y="76.4">Q21</text>
<text x="196.3" y="78.8">2SC1583</text>
<text x="130.2" y="134.7">2SC1583</text>
<text x="132.6" y="132.3">Q12</text>
</g>
<g font-size="1.3" fill="#0000c2">
<text x="306" y="74.4">to C21 and the VCA</text>
<text x="306" y="82">to C20 and the VCA</text>
<text x="58.3" y="130.3">from the waveform switch S1</text>
<text x="345.4" y="159.5">Fit each chip or the SIP part it replaces,</text>
<text x="386.7" y="159.5">never both</text>
<text x="227.8" y="178.5">from MEG</text>
<text x="301.1" y="212.8">accent line,</text>
<text x="313.4" y="212.8">from R119 and VR7</text>
</g>
</svg>
